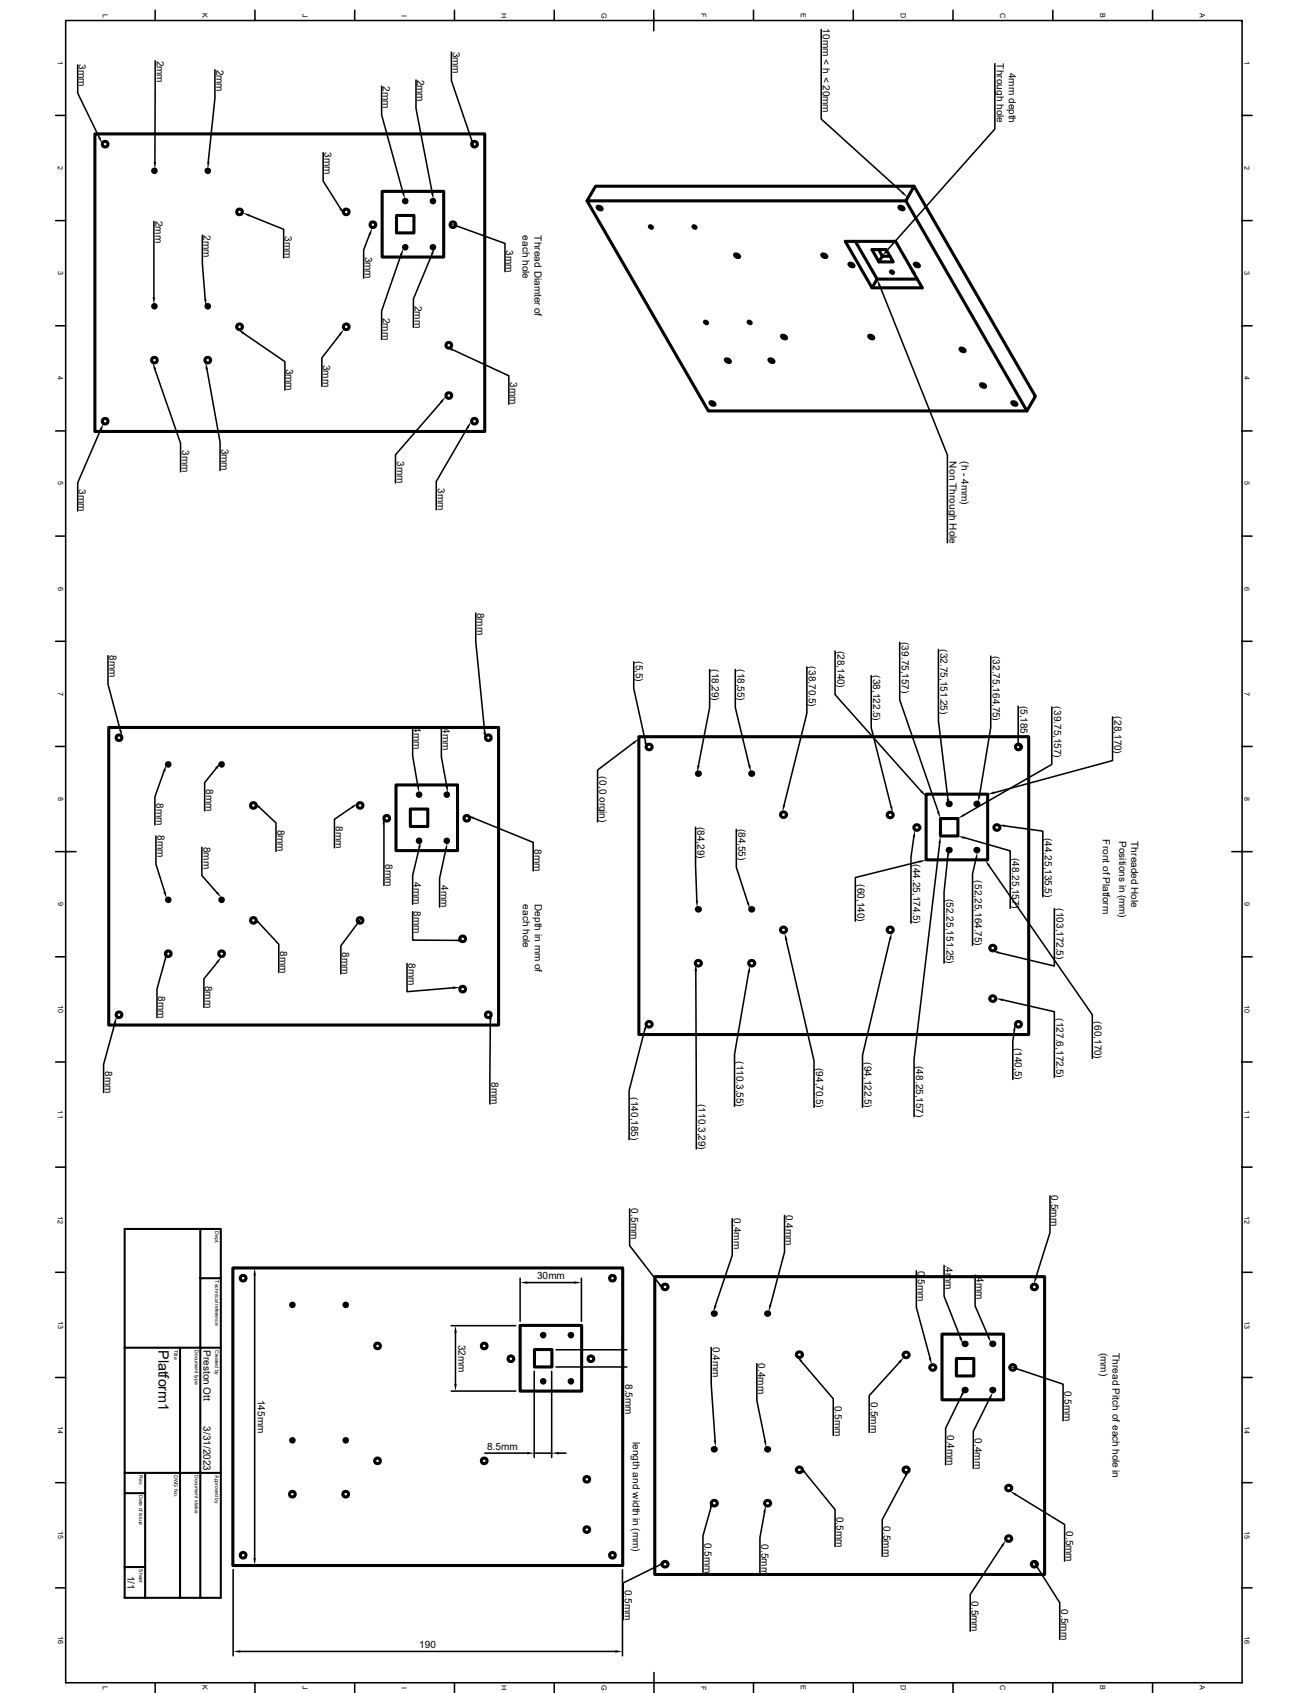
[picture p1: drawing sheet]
<svg xmlns="http://www.w3.org/2000/svg" width="216mm" height="279mm" viewBox="0 0 216 279" stroke-linecap="round" stroke-linejoin="round" font-family="sans-serif">
<g fill="none" stroke="#000" stroke-width=".51">
<path d="M15.7 22.1h64.3v49.1h-64.3zM63.1 31.6h10.1v10.8h-10.1zM65.4 35.6h2.9v2.8h-2.9zM96.9 33.1h52.6M98.6 34.1h.4l.4 .4a.5 .5 0 0 1-.5 .1 .5 .5 0 0 1-.3-.5zM107.3 37.3l.4 .2a.25 .25 0 0 1-.3 .1 .25 .25 0 0 1-.1-.3zM114.5 37.3l.4 .2a.25 .25 0 0 1-.3 .1 .25 .25 0 0 1-.1-.3zM141.2 39.8l3.6 6.3-.9 1.4-4.4-7.7h8.3l4.4 7.7h-8.3M148.4 34.1h.4l.4 .4a.5 .5 0 0 1-.5 .1 .5 .5 0 0 1-.3-.5zM150.9 30.7l20 34.7-1.4 2.4-20-34.7zM150.9 30.7h-52.6l-1.4 2.4 20 34.7h52.6M116.4 53l.4 .3a.25 .25 0 0 1-.3 0 .25 .25 0 0 1-.1-.3z"/>
<path d="M119.7 59.3h.5l.4 .3a.5 .5 0 0 1-.6 .2 .5 .5 0 0 1-.3-.5zM121.2 42h.5l.4 .3a.5 .5 0 0 1-.5 .1 .5 .5 0 0 1-.4-.4zM123.6 53l.4 .3a.25 .25 0 0 1-.3 0 .25 .25 0 0 1-.1-.3zM126.9 59.3h.5l.4 .3a.5 .5 0 0 1-.6 .2 .5 .5 0 0 1-.3-.5zM129 55.4h.5l.3 .4a.5 .5 0 0 1-.5 .1 .5 .5 0 0 1-.3-.5zM135.6 42h.5l.4 .3a.5 .5 0 0 1-.6 .1 .5 .5 0 0 1-.3-.4zM140.1 43.5h.5l.4 .4a.5 .5 0 0 1-.6 .1 .5 .5 0 0 1-.3-.5zM143.4 55.4h.4l.4 .4a.5 .5 0 0 1-.5 .1 .5 .5 0 0 1-.3-.5zM144.8 46.1h6.6M145 41.2l.6 1.1M146.9 42.3h-1.3l-.5 .9-1.2-2h2.4l1.1 2h-2.3M147.1 44.7l.4 .3a.25 .25 0 0 1-.3 0 .25 .25 0 0 1-.1-.3z"/>
<path d="M150.7 44.8l.2 .2M150.9 43.5h.5l.4 .4a.5 .5 0 0 1-.6 .1 .5 .5 0 0 1-.3-.5zM158.5 57.5h.4l.4 .4a.5 .5 0 0 1-.5 .1 .5 .5 0 0 1-.3-.5zM117.2 66.4l.4-.1 .4 .4a.5 .5 0 0 1-.5 .1 .5 .5 0 0 1-.3-.4zM161.8 63.4h.5l.4 .4a.5 .5 0 0 1-.5 .1 .5 .5 0 0 1-.4-.5zM167 66.4l.5-.1 .4 .4a.5 .5 0 0 1-.6 .1 .5 .5 0 0 1-.3-.4zM17.9 120.1h64.4v49.1h-64.4zM65.4 129.5h10.1v10.9h-10.1zM67.7 133.5h2.9v2.9h-2.9zM105.5 121.6h64.3v49.1h-64.3zM152.9 131.1h10.1v10.8h-10.1zM155.2 135.1h2.9v2.9h-2.9z"/>
<path d="M38.4 209.3h64.4v49.1h-64.4zM85.9 218.7h10.1v10.9h-10.1zM108.1 210.7h64.3v49.1h-64.3zM88.2 222.7h2.9v2.9h-2.9zM155.5 220.2h10.2v10.8h-10.2zM157.9 224.2h2.8v2.9h-2.8z"/>
<circle cx="17.4" cy="23.8" r=".47"/>
<circle cx="25.5" cy="28.2" r=".3"/>
<circle cx="34.3" cy="28.2" r=".3"/>
<circle cx="39.5" cy="35" r=".47"/>
<circle cx="57.1" cy="35" r=".47"/>
<circle cx="61.5" cy="37.1" r=".47"/>
<circle cx="66.9" cy="33.2" r=".3"/>
<circle cx="71.5" cy="33.2" r=".3"/>
<circle cx="74.8" cy="37.1" r=".47"/>
<circle cx="78.3" cy="23.8" r=".47"/>
<circle cx="25.5" cy="59.4" r=".47"/>
<circle cx="25.5" cy="50.5" r=".3"/>
<circle cx="34.3" cy="59.4" r=".47"/>
<circle cx="34.3" cy="50.5" r=".3"/>
<circle cx="39.5" cy="53.9" r=".47"/>
<circle cx="57.1" cy="53.9" r=".47"/>
<circle cx="66.9" cy="40.8" r=".3"/>
<circle cx="71.5" cy="40.8" r=".3"/>
<circle cx="74.1" cy="57" r=".47"/>
<circle cx="17.4" cy="69.5" r=".47"/>
<circle cx="74.1" cy="65.3" r=".47"/>
<circle cx="78.3" cy="69.5" r=".47"/>
<circle cx="19.6" cy="121.7" r=".47"/>
<circle cx="27.8" cy="126.1" r=".3"/>
<circle cx="36.6" cy="126.1" r=".3"/>
<circle cx="41.8" cy="132.9" r=".47"/>
<circle cx="59.4" cy="132.9" r=".47"/>
<circle cx="63.8" cy="135" r=".47"/>
<circle cx="69.2" cy="131.1" r=".3"/>
<circle cx="69.2" cy="138.8" r=".3"/>
<circle cx="73.7" cy="138.8" r=".3"/>
<circle cx="73.7" cy="131.1" r=".3"/>
<circle cx="77" cy="135" r=".47"/>
<circle cx="80.6" cy="121.7" r=".47"/>
<circle cx="107.2" cy="123.3" r=".48"/>
<circle cx="115.3" cy="127.6" r=".33"/>
<circle cx="124.1" cy="127.6" r=".33"/>
<circle cx="129.3" cy="134.4" r=".48"/>
<circle cx="147" cy="134.5" r=".48"/>
<circle cx="151.4" cy="136.6" r=".48"/>
<circle cx="156.7" cy="132.6" r=".33"/>
<circle cx="161.2" cy="132.6" r=".33"/>
<circle cx="164.6" cy="136.6" r=".48"/>
<circle cx="168.1" cy="123.3" r=".48"/>
<circle cx="27.8" cy="157.4" r=".47"/>
<circle cx="27.8" cy="148.5" r=".3"/>
<circle cx="36.6" cy="157.4" r=".47"/>
<circle cx="36.6" cy="148.5" r=".3"/>
<circle cx="41.8" cy="151.9" r=".47"/>
<circle cx="59.4" cy="151.9" r=".47"/>
<circle cx="76.4" cy="154.9" r=".47"/>
<circle cx="115.3" cy="150" r=".33"/>
<circle cx="115.3" cy="158.9" r=".48"/>
<circle cx="124.1" cy="150" r=".33"/>
<circle cx="124.1" cy="158.9" r=".48"/>
<circle cx="129.3" cy="153.4" r=".48"/>
<circle cx="147" cy="153.4" r=".48"/>
<circle cx="156.7" cy="140.3" r=".33"/>
<circle cx="161.2" cy="140.3" r=".33"/>
<circle cx="163.9" cy="156.5" r=".48"/>
<circle cx="19.6" cy="167.5" r=".47"/>
<circle cx="76.4" cy="163.2" r=".47"/>
<circle cx="80.6" cy="167.5" r=".47"/>
<circle cx="107.2" cy="169" r=".48"/>
<circle cx="163.9" cy="164.8" r=".48"/>
<circle cx="168.1" cy="169" r=".48"/>
<circle cx="40.1" cy="210.9" r=".47"/>
<circle cx="48.3" cy="215.3" r=".3"/>
<circle cx="57.1" cy="215.3" r=".3"/>
<circle cx="101.1" cy="210.9" r=".47"/>
<circle cx="109.8" cy="212.4" r=".48"/>
<circle cx="117.9" cy="216.8" r=".33"/>
<circle cx="126.7" cy="216.8" r=".33"/>
<circle cx="170.7" cy="212.4" r=".48"/>
<circle cx="48.3" cy="237.7" r=".3"/>
<circle cx="57.1" cy="237.7" r=".3"/>
<circle cx="62.3" cy="222.1" r=".47"/>
<circle cx="79.9" cy="222.1" r=".47"/>
<circle cx="84.3" cy="224.2" r=".47"/>
<circle cx="89.7" cy="220.3" r=".3"/>
<circle cx="89.7" cy="228" r=".3"/>
<circle cx="94.2" cy="228" r=".3"/>
<circle cx="94.2" cy="220.3" r=".3"/>
<circle cx="97.5" cy="224.2" r=".47"/>
<circle cx="117.9" cy="239.2" r=".33"/>
<circle cx="126.7" cy="239.2" r=".33"/>
<circle cx="132" cy="223.5" r=".48"/>
<circle cx="149.6" cy="223.6" r=".48"/>
<circle cx="154" cy="225.7" r=".48"/>
<circle cx="159.3" cy="221.8" r=".33"/>
<circle cx="159.3" cy="229.4" r=".33"/>
<circle cx="163.9" cy="229.4" r=".33"/>
<circle cx="163.9" cy="221.8" r=".33"/>
<circle cx="167.2" cy="225.7" r=".48"/>
<circle cx="40.1" cy="256.7" r=".47"/>
<circle cx="48.3" cy="246.6" r=".47"/>
<circle cx="57.1" cy="246.6" r=".47"/>
<circle cx="62.3" cy="241.1" r=".47"/>
<circle cx="79.9" cy="241.1" r=".47"/>
<circle cx="96.9" cy="252.4" r=".47"/>
<circle cx="96.9" cy="244.1" r=".47"/>
<circle cx="101.1" cy="256.7" r=".47"/>
<circle cx="109.8" cy="258.1" r=".48"/>
<circle cx="117.9" cy="248.1" r=".48"/>
<circle cx="126.7" cy="248.1" r=".48"/>
<circle cx="132" cy="242.6" r=".48"/>
<circle cx="149.6" cy="242.6" r=".48"/>
<circle cx="166.5" cy="253.9" r=".48"/>
<circle cx="166.5" cy="245.6" r=".48"/>
<circle cx="170.7" cy="258.1" r=".48"/>
</g>
<g fill="none" stroke="#000" stroke-width=".25">
<path d="M9.2 19h1.6M10.8 3.4h194.2v274.3h-194.2zM12.8 10.7v4.7l3.6 7.3M25.6 10v16.7M25.6 1.7v1.7M35.5 11.5v4.7l-1.1 10.5M42.1 1.7v1.7M58.5 1.7v1.7M63 14.2v4.8l3.5 12.7M68.7 13.2v4.7l2.6 13.8M74.5 8.6v4.7l3.4 9.9M75 1.7v1.7"/>
<path d="M91.5 1.7v1.7M107.9 1.7v3.4M124.4 1.7v1.7M135.6 4.9v14.7l13.3 12.1M140.8 1.7v1.7M157.3 1.7v1.7M164.2 10.5v10.8l-17.8 20.1M173.8 1.7v1.7M190.2 1.7v1.7M205 19h1.7M9.2 36.4h1.6M25.4 36.5v12.6"/>
<path d="M33.4 38.8v4.7l.5 5.9M41.1 35.6l5.7 2.2v4.7M53.3 25.2v4.7l2.9 4.5M61 38.7l-1 2.5v4.7M75.4 37.3l8 2.9v4.6M205 36.4h1.7M9.2 53.8h1.6M40.2 55l6.8 4.7v4.7M56.1 55.2l-3 3.9v4.7M66.2 42.1l-3.2 9.2v4.7M71.3 41.9l-3.1 7.4v4.7M74.7 57.7l9.3 4.3v4.7"/>
<path d="M145.2 47.1l11.2 28v14.5M205 53.8h1.7M9.2 71.1h1.6M16.6 71l-3.8 8.7v4.6M25.6 61l4.2 12.2v4.7M34.2 61l2.1 11.9v4.7M72.8 66.4l-7.5 8.7v4.6M77.2 70.6l-5.2 8.9v4.6M205 71.1h1.7M9.2 88.5h1.6M205 88.5h1.7M9.2 105.8h1.6"/>
<path d="M17.8 108.2v4.7l2.1 7.6M78.5 101.2v4.7l1.5 15M104.6 109.2v4.4l2 8.9M117.1 110.5v6.3l-1.8 9.6M121.4 110.5v6.3l2.3 9.5M133.2 110.1v7.6l-3.8 15.2M137.8 107.4v7.2l14.3 16M143.8 111.5v8.6l3.3 13M148.5 106v9.5l6.4 18.4M154.9 107.2v11.8l1.6 12.9M163.5 108.3v11.8l-1.8 11.2M168.1 116.5v6.3l.4 .7"/>
<path d="M173.6 116.7v9.5l-14.5 8.3M183.6 118.3v7.2l-19.4 5.3M205 105.8h1.7M9.2 123.2h1.6M25.7 138v4.6l1.5 4.6M27.1 127.3l-1.5 4.2v4.6M33.3 139.8v4.7l2.5 2.8M35.7 126.8l-1.9 2.4v4.6M42.8 133.2l2.8 2.6v4.7M58.2 133.2l-3 2v4.7M63.4 136.1v10M68.1 120v4.8l.9 4.9"/>
<path d="M69.2 139.9l-1.1 4.6v4.7M72.9 120.2v4.7l.8 4.9M78.1 135l9.9 4v4.7M104.6 122.6l-6 4.5v8.5M114.8 136.5v6.3l.2 5.8M121.5 136.9v6.2l1.9 5.8M150.8 138.2l-.4 3.3v10.9M155.1 139.1l-4.2 35.7v9.5M159.3 138.3l7.5 2.1v9.5M165.9 136.3l6.2 .9v10.8M205 123.2h1.7M9.2 157.9h1.6"/>
<path d="M9.2 140.5h3.3M27.3 158l-1.4 5.2v4.7M35.9 158.8l-2.2 2.7v4.7M42.7 152.2l3.3 3.6v4.7M59 152.4l-2.7 3.7v4.6M67.2 159v4.7l7.6-.7M68.1 150.5v4.7h7.5M73.6 140.3l-1 4.6v4.8M129.8 155.1l4.6 20v7.7M146.9 155l-4.5 19.2v8.6M151.7 142.2l-10.5 2.6v7.2M156.5 141.2l-.7 6v11.8"/>
<path d="M161.1 141.8l-.6 2.4v11.8M163.3 142.9l17 24.6v7.2M174 149.9v9.5l-9.2-2.2M203.3 140.5h3.4M205 157.9h1.7M9.2 175.3h1.6M19 168.9l-1.9 6.7v4.7M80.9 168.3v13.9M106.4 169.9l-2.6 10.1v8.1M114.9 160.3v29.3M123.6 160.5l-2.4 13.5v8.6M165.5 165l8.5 2v10.8"/>
<path d="M167.4 170.1l-.2 1.8v6.2M205 175.3h1.7M9.2 192.6h1.6M103.9 199.5v6.1l4.9 6.3M173.3 197.4v6l-2.3 7.4M205 192.6h1.7M9.2 210h1.6M39.2 209.3h3.6M42 210.5v46.6M74.5 218.8h10.6M75.2 220v8.4M85.9 210.9v7.2"/>
<path d="M87 211.7h7.8M96 210.9v7.2M120.9 201.1v6.1l-2.8 8.3M129.5 200.6v6l-2.3 8.8M151.3 209.7v6.1l2.2 8.3M155.8 208.8v5.1l2.7 6.9M161 210.4v5.1l2.1 5M205 210h1.7M9.2 227.3h1.6M74.5 229.6h10.6M80 239.8h7M88.2 226.3v14.2"/>
<path d="M88.2 239.8h2.9M91.1 226.3v14.2M91.8 222.8h11.7M91.8 225.6h11.7M92.2 239.8h1.2M102.7 220.4v1.2M102.7 222.8v2.8M102.7 226.8v7M117.4 222.4v6l.6 9.3M124.9 225v6.1l1.4 6.6M132.2 224.7l5.3 6.1v6.1M148.4 224.9l-4.9 5.4v6.1"/>
<path d="M158.8 230.2l-2.7 5.5v6.1M163.3 230.8l-2.6 5.4v6.1M167.8 225.9l7.7 2.5v6.1M205 227.3h1.7M9.2 244.7h1.6M38.5 259v14.3M39.2 258.3h3.6M102.7 259v14.3M109.1 258.2l-6.2 3v6.1M117.3 248.8l-1.3 4.6v6.1M126.2 249.6l-.8 4.1v6.1M132.8 243l5 6.1v6.1"/>
<path d="M149.5 243.5l-3.9 7.3v6M165.4 255.1l-5.3 8v6.1M167.7 246.7l8 4.9v6M171.2 258.6l3.7 5.9v6.1M205 244.7h1.7M9.2 262h1.6M25.6 277.7v1.7M39.7 272.5h61.9M42.1 277.7v1.7M58.5 277.7v1.7M75 277.7v1.7M91.5 277.7v1.7"/>
<path d="M108 276v3.4M124.4 277.7v1.7M140.8 277.7v1.7M157.3 277.7v1.7M173.8 277.7v1.7M190.2 277.7v1.7M205 262h1.7"/>
</g>
<path d="M20.6 202.8h15.8v60.9h-15.8zM33.1 202.8v60.9M33.1 210.9h3.3M20.6 222.4h15.8M29.7 222.4v41.3M20.6 258.6h3.4M20.6 246.4h3.4M20.6 243.1h15.8M24 243.1v20.6" fill="none" stroke="#000" stroke-width=".34"/>
<g fill="#000">
<path d="M16.2 22.8l.4-.2 .3 1.1zM25.4 26.7h.4l-.2 1.2zM34.2 26.7l.4 .1-.3 1.1zM40 35.1l1.2 .3-.1 .3zM56 34.5l.3-.2 .5 1.1zM61.4 37.6l-.2 1.2-.4-.1zM66.3 31.8l.4-.1 .1 1.2zM71.1 31.8l.4-.1v1.2zM74.3 36.9l1.1 .2-.1 .4zM77.7 23.3l.4-.1 .2 1.1zM149.1 31.6l.7 1-1-.7zM25.2 49.1h.4l-.2 1.1z"/>
<path d="M33.7 49.4l.4-.1-.1 1.2zM39.2 54.3l1.1 .5-.2 .4zM55.9 55.1l.9-.8-.6 1.1zM66.6 41l-.2 1.2-.4-.2zM71.8 40.8l-.3 1.2-.4-.2zM73.6 57.2l1.2 .3-.2 .4zM144.7 46l.7 1.1-.4 .1zM146.3 41.2l.3 .3-1 .7zM17.1 69.9l-.3 1.1-.4-.1zM25.2 59.8l.6 1.1-.4 .1zM34 59.8l.3 1.1-.3 .1zM72.6 66.3l1-.9-.7 1.1z"/>
<path d="M77.8 69.6l-.5 1.1-.3-.2zM19.7 120.6l.4-.1 .1 1.2zM27.5 126.2l-.2 1.2-.4-.1zM35.5 126.7l.9-.8-.5 1zM41.9 132.4l1 .7-.2 .3zM58 133.1l1.1-.6-.8 .8zM63.3 134.9l.2 1.2h-.3zM69.5 138.7l-.1 1.3-.4-.2zM68.8 129.7l.4-.1v1.2zM73.5 129.8l.4-.1v1.2zM77 134.5l1.2 .3-.1 .4zM79.8 120.9l.4-.1-.1 1.2z"/>
<path d="M104.4 122.5l1.1-.6-.8 .9zM106.3 122.5l.4-.1 .1 1.2zM115.1 126.3l.4 .1-.4 1.1zM123.5 126.3l.4-.1 .1 1.2zM129.2 132.8l.4 .1-.5 1.1zM146.9 133.1l.4-.1 .1 1.2zM151 137v1.2l-.3-.1zM151.9 130.7l.3-.2 .7 1zM155.2 138l.1 1.1h-.4zM154.6 134l.4-.1 .2 1.2zM156.3 131.9l.4-.1-.1 1.3zM158.1 138l1.2 .1-.1 .4z"/>
<path d="M158.1 135.1l.9-.8 .2 .4zM161.5 131.3h.3l-.3 1.2zM163 131.1l1.1-.5 .1 .4zM164.7 136.1h1.2v.4zM27.7 156.9l-.2 1.2-.3-.1zM27 147.2h.3l.2 1.1zM35.7 158.7l.9-.8-.6 1.1zM35.6 147.4l.3-.2 .7 1zM41.9 151.4l.9 .7-.3 .3zM58.8 152.3l.9-.8-.5 1zM73.8 139.1v1.2l-.4-.1zM75.6 155l1.2 .2-1.2 .2z"/>
<path d="M114.9 148.6h.3l-.1 1.2zM123.2 149l.4-.2 .2 1.2zM129.5 153.9l.5 1.1-.4 .1zM147.2 153.9l-.1 1.2-.4-.1zM151.7 142l1.2-.1-1.1 .5zM156.6 140l.1 1.2-.4-.1zM161.3 140.6v1.3l-.4-.1zM162.6 141.9l.8 .9-.3 .2zM163.7 156.9l1.2 .1-.1 .4zM19.3 167.7l-.2 1.2-.3-.1zM74.8 162.8l1.1 .1-1.1 .3zM81 167.1l.2 1.2h-.4z"/>
<path d="M106.7 168.8l-.1 1.2-.3-.1zM114.9 159.1l.2 1.2h-.5zM123.8 159.3v1.2l-.4-.1zM164.4 164.8h1.2l-.1 .4zM167.6 168.9v1.2h-.4zM42 209.3l.2 1.2h-.4zM75.2 218.8l.2 1.2h-.4zM85.9 211.7l1.1-.2v.4zM94.8 211.5l1.2 .2-1.2 .2zM108.7 212l.3-.2 .6 1.1zM117.9 215.4l.4 .2-.6 1zM127 215.3l.3 .1-.4 1.1z"/>
<path d="M170.8 210.7l.4 .2-.6 1zM75 228.4h.4l-.2 1.2zM87 239.6l1.2 .2-1.2 .2zM91.1 239.8l1.1-.2v.4zM102.5 221.6h.5l-.3 1.2zM102.7 225.6l.3 1.2h-.5zM117.8 237.7h.4l-.1 1.1zM126.1 237.8l.3-.1 .1 1.2zM131.5 223.7l.9 .8-.3 .3zM148.3 224.7l.9-.7-.6 1zM153.3 224.2l.4-.2 .1 1.2zM159.3 229.1l-.3 1.2-.4-.2z"/>
<path d="M158.3 220.8l.4-.1 .3 1.2zM163.9 229.8l-.4 1.1-.3-.1zM162.9 220.6l.4-.2 .3 1.2zM166.7 225.5l1.2 .2-.2 .4zM41.8 257.1h.4l-.2 1.2zM109 258l1.1-.3-1 .7zM117.6 247.6l-.1 1.2-.4-.1zM126.4 248.4v1.2h-.4zM132 242l1 .8-.4 .3zM150.1 242.4l-.4 1.2-.4-.2zM166 254.2l-.4 1.1-.4-.2zM166.7 246l1.1 .5-.2 .3z"/>
<path d="M170.6 257.6l.8 .9-.4 .2zM38.5 272.5l1.2-.2v.5zM101.6 272.3l1.1 .2-1.1 .3z"/>
</g>
<text font-size="2.4" x="26.2" y="222.8" transform="rotate(90 26.2 222.8)">Platform1</text>
<g font-size="1.7">
<text x="135.8" y="4.7" transform="rotate(90 135.8 4.7)">10mm &lt; h &lt; 20mm</text>
<text x="13" y="10.6" transform="rotate(90 13 10.6)">3mm</text>
<text x="25.9" y="10" transform="rotate(90 25.9 10)">2mm</text>
<text x="35.7" y="11.5" transform="rotate(90 35.7 11.5)">2mm</text>
<text x="74.8" y="8.5" transform="rotate(90 74.8 8.5)">3mm</text>
<text x="164.5" y="10.5" transform="rotate(90 164.5 10.5)">Through hole</text>
<text x="166.5" y="12" transform="rotate(90 166.5 12)">4mm depth</text>
<text x="63.2" y="14.2" transform="rotate(90 63.2 14.2)">2mm</text>
<text x="68.9" y="13.1" transform="rotate(90 68.9 13.1)">2mm</text>
<text x="53.6" y="25.1" transform="rotate(90 53.6 25.1)">3mm</text>
<text x="25.7" y="36.4" transform="rotate(90 25.7 36.4)">2mm</text>
<text x="33.6" y="38.8" transform="rotate(90 33.6 38.8)">2mm</text>
<text x="47" y="39" transform="rotate(90 47 39)">3mm</text>
<text x="83.6" y="41.3" transform="rotate(90 83.6 41.3)">3mm</text>
<text x="86.2" y="38.9" transform="rotate(90 86.2 38.9)">each hole</text>
<text x="88.2" y="38.9" transform="rotate(90 88.2 38.9)">Thread Diamter of</text>
<text x="60.3" y="42.3" transform="rotate(90 60.3 42.3)">3mm</text>
<text x="63.2" y="52.5" transform="rotate(90 63.2 52.5)">2mm</text>
<text x="68.5" y="50.5" transform="rotate(90 68.5 50.5)">2mm</text>
<text x="47.2" y="60.8" transform="rotate(90 47.2 60.8)">3mm</text>
<text x="53.3" y="60.2" transform="rotate(90 53.3 60.2)">3mm</text>
<text x="84.2" y="63.1" transform="rotate(90 84.2 63.1)">3mm</text>
<text x="30.1" y="74.3" transform="rotate(90 30.1 74.3)">3mm</text>
<text x="36.6" y="74" transform="rotate(90 36.6 74)">3mm</text>
<text x="65.5" y="76.2" transform="rotate(90 65.5 76.2)">3mm</text>
<text x="156.7" y="76.2" transform="rotate(90 156.7 76.2)">Non Through Hole</text>
<text x="158.7" y="76.2" transform="rotate(90 158.7 76.2)">(h - 4mm)</text>
<text x="13" y="80.8" transform="rotate(90 13 80.8)">3mm</text>
<text x="72.3" y="80.6" transform="rotate(90 72.3 80.6)">3mm</text>
<text x="78.7" y="101.1" transform="rotate(90 78.7 101.1)">8mm</text>
<text x="138.2" y="107.4" transform="rotate(90 138.2 107.4)">(28,140)</text>
<text x="148.8" y="105.9" transform="rotate(90 148.8 105.9)">(39.75,157)</text>
<text x="155.2" y="107.1" transform="rotate(90 155.2 107.1)">(32.75,151.25)</text>
<text x="18.1" y="108.2" transform="rotate(90 18.1 108.2)">8mm</text>
<text x="104.9" y="109.1" transform="rotate(90 104.9 109.1)">(5,5)</text>
<text x="117.5" y="110.4" transform="rotate(90 117.5 110.4)">(18,29)</text>
<text x="121.7" y="110.4" transform="rotate(90 121.7 110.4)">(18,55)</text>
<text x="133.5" y="110" transform="rotate(90 133.5 110)">(38,70.5)</text>
<text x="144.1" y="111.4" transform="rotate(90 144.1 111.4)">(38,122.5)</text>
<text x="163.9" y="108.2" transform="rotate(90 163.9 108.2)">(32.75,164,75)</text>
<text x="168.4" y="116.5" transform="rotate(90 168.4 116.5)">(5,185)</text>
<text x="174" y="116.6" transform="rotate(90 174 116.6)">(39.75,157)</text>
<text x="184" y="118.2" transform="rotate(90 184 118.2)">(28,170)</text>
<text x="68.3" y="120" transform="rotate(90 68.3 120)">4mm</text>
<text x="73.1" y="120.1" transform="rotate(90 73.1 120.1)">4mm</text>
<text x="34" y="130.3" transform="rotate(90 34 130.3)">8mm</text>
<text x="99" y="128.1" transform="rotate(90 99 128.1)">(0,0 orgin)</text>
<text x="25.8" y="132.6" transform="rotate(90 25.8 132.6)">8mm</text>
<text x="26" y="137.9" transform="rotate(90 26 137.9)">8mm</text>
<text x="45.8" y="136.9" transform="rotate(90 45.8 136.9)">8mm</text>
<text x="55.4" y="136.4" transform="rotate(90 55.4 136.4)">8mm</text>
<text x="115.1" y="136.4" transform="rotate(90 115.1 136.4)">(84,29)</text>
<text x="121.9" y="136.7" transform="rotate(90 121.9 136.7)">(84,55)</text>
<text x="33.6" y="139.7" transform="rotate(90 33.6 139.7)">8mm</text>
<text x="63.6" y="142.6" transform="rotate(90 63.6 142.6)">8mm</text>
<text x="88.2" y="140.2" transform="rotate(90 88.2 140.2)">8mm</text>
<text x="150.7" y="142.6" transform="rotate(90 150.7 142.6)">(44.25,174.5)</text>
<text x="167.1" y="141.5" transform="rotate(90 167.1 141.5)">(48.25,157)</text>
<text x="172.5" y="138.2" transform="rotate(90 172.5 138.2)">(44.25,135.5)</text>
<text x="182" y="138.5" transform="rotate(90 182 138.5)">Front of Platform</text>
<text x="184.7" y="138.7" transform="rotate(90 184.7 138.7)">Positions in (mm)</text>
<text x="186.7" y="138.8" transform="rotate(90 186.7 138.8)">Threaded Hole</text>
<text x="68.3" y="145.6" transform="rotate(90 68.3 145.6)">4mm 8mm</text>
<text x="72.8" y="146.1" transform="rotate(90 72.8 146.1)">4mm</text>
<text x="86.3" y="149.3" transform="rotate(90 86.3 149.3)">each hole</text>
<text x="88.3" y="149.2" transform="rotate(90 88.3 149.2)">Depth in mm of</text>
<text x="141.5" y="145.9" transform="rotate(90 141.5 145.9)">(60,140)</text>
<text x="156.2" y="148.3" transform="rotate(90 156.2 148.3)">(52.25,151.25)</text>
<text x="160.9" y="145.3" transform="rotate(90 160.9 145.3)">(52,25,164.75)</text>
<text x="174.4" y="149.9" transform="rotate(90 174.4 149.9)">(103,172.5)</text>
<text x="46.3" y="156.9" transform="rotate(90 46.3 156.9)">8mm</text>
<text x="56.5" y="157.2" transform="rotate(90 56.5 157.2)">8mm</text>
<text x="67.4" y="158.9" transform="rotate(90 67.4 158.9)">8mm</text>
<text x="26.1" y="164.4" transform="rotate(90 26.1 164.4)">8mm</text>
<text x="33.9" y="162.7" transform="rotate(90 33.9 162.7)">8mm</text>
<text x="167.5" y="172.9" transform="rotate(90 167.5 172.9)">(140,5)</text>
<text x="174.4" y="168" transform="rotate(90 174.4 168)">(127.6,172.5)</text>
<text x="180.7" y="168.6" transform="rotate(90 180.7 168.6)">(60,170)</text>
<text x="17.4" y="176.7" transform="rotate(90 17.4 176.7)">8mm</text>
<text x="81.1" y="178.6" transform="rotate(90 81.1 178.6)">8mm</text>
<text x="121.6" y="175.1" transform="rotate(90 121.6 175.1)">(110.3,55)</text>
<text x="134.7" y="176.2" transform="rotate(90 134.7 176.2)">(94,70.5)</text>
<text x="142.7" y="175.3" transform="rotate(90 142.7 175.3)">(94,122.5)</text>
<text x="151.2" y="175.9" transform="rotate(90 151.2 175.9)">(48.25,157)</text>
<text x="104.2" y="181.1" transform="rotate(90 104.2 181.1)">(140,185)</text>
<text x="115.3" y="182.2" transform="rotate(90 115.3 182.2)">(110.3,29)</text>
<text x="173.5" y="197.3" transform="rotate(90 173.5 197.3)">0.5mm</text>
<text x="104.2" y="199.4" transform="rotate(90 104.2 199.4)">0.5mm</text>
<text x="121.1" y="201" transform="rotate(90 121.1 201)">0.4mm</text>
<text x="129.7" y="200.5" transform="rotate(90 129.7 200.5)">0.4mm</text>
<text x="151.5" y="209.7" transform="rotate(90 151.5 209.7)">0.5mm</text>
<text x="156.1" y="208.7" transform="rotate(90 156.1 208.7)">.4mm</text>
<text x="88.6" y="211.2">30mm</text>
<text x="161.2" y="210.3" transform="rotate(90 161.2 210.3)">.4mm</text>
<text x="75.7" y="221.9" transform="rotate(90 75.7 221.9)">32mm</text>
<text x="33.6" y="222.8" transform="rotate(90 33.6 222.8)">Preston Ott</text>
<text x="117.6" y="222.3" transform="rotate(90 117.6 222.3)">0.4mm</text>
<text x="125.1" y="225" transform="rotate(90 125.1 225)">0.4mm</text>
<text x="181.7" y="223.2" transform="rotate(90 181.7 223.2)">(mm)</text>
<text x="183.6" y="223.3" transform="rotate(90 183.6 223.3)">Thread Pitch of each hole in</text>
<text x="42.5" y="231" transform="rotate(90 42.5 231)">145mm</text>
<text x="103.3" y="228.4" transform="rotate(90 103.3 228.4)">8.5mm</text>
<text x="137.8" y="232" transform="rotate(90 137.8 232)">0.5mm</text>
<text x="143.7" y="231.4" transform="rotate(90 143.7 231.4)">0.5mm</text>
<text x="175.7" y="229.5" transform="rotate(90 175.7 229.5)">0.5mm</text>
<text x="33.6" y="235.4" transform="rotate(90 33.6 235.4)">3/31/2023</text>
<text x="80.4" y="239.3">8.5mm</text>
<text x="104.4" y="238" transform="rotate(90 104.4 238)">length and width in (mm)</text>
<text x="156.3" y="236.8" transform="rotate(90 156.3 236.8)">0.4mm</text>
<text x="160.9" y="237.4" transform="rotate(90 160.9 237.4)">0.4mm</text>
<text x="138" y="250.3" transform="rotate(90 138 250.3)">0.5mm</text>
<text x="145.8" y="251.9" transform="rotate(90 145.8 251.9)">0.5mm</text>
<text x="116.3" y="254.6" transform="rotate(90 116.3 254.6)">0.5mm</text>
<text x="125.7" y="254.8" transform="rotate(90 125.7 254.8)">0.5mm</text>
<text x="176" y="252.7" transform="rotate(90 176 252.7)">0.5mm</text>
<text x="21" y="260" transform="rotate(90 21 260)">1/1</text>
<text x="103.1" y="262.4" transform="rotate(90 103.1 262.4)">0.5mm</text>
<text x="160.4" y="264.2" transform="rotate(90 160.4 264.2)">0.5mm</text>
<text x="175.1" y="265.6" transform="rotate(90 175.1 265.6)">0.5mm</text>
<text x="69.2" y="272">190</text>
</g>
<g font-size="1.2">
<text x="17" y="2.2" transform="rotate(90 17 2.2)">L</text>
<text x="33.4" y="2.2" transform="rotate(90 33.4 2.2)">K</text>
<text x="49.9" y="2.2" transform="rotate(90 49.9 2.2)">J</text>
<text x="66.3" y="2.4" transform="rotate(90 66.3 2.4)">I</text>
<text x="82.8" y="2.1" transform="rotate(90 82.8 2.1)">H</text>
<text x="99.3" y="2.1" transform="rotate(90 99.3 2.1)">G</text>
<text x="115.7" y="2.2" transform="rotate(90 115.7 2.2)">F</text>
<text x="132.2" y="2.2" transform="rotate(90 132.2 2.2)">E</text>
<text x="148.7" y="2.1" transform="rotate(90 148.7 2.1)">D</text>
<text x="165.1" y="2.1" transform="rotate(90 165.1 2.1)">C</text>
<text x="181.6" y="2.2" transform="rotate(90 181.6 2.2)">B</text>
<text x="198" y="2.2" transform="rotate(90 198 2.2)">A</text>
<text x="9.6" y="10.1" transform="rotate(90 9.6 10.1)">1</text>
<text x="205.4" y="10.1" transform="rotate(90 205.4 10.1)">1</text>
<text x="9.6" y="27.4" transform="rotate(90 9.6 27.4)">2</text>
<text x="205.4" y="27.4" transform="rotate(90 205.4 27.4)">2</text>
<text x="9.6" y="44.8" transform="rotate(90 9.6 44.8)">3</text>
<text x="205.4" y="44.8" transform="rotate(90 205.4 44.8)">3</text>
<text x="9.6" y="62.1" transform="rotate(90 9.6 62.1)">4</text>
<text x="205.4" y="62.1" transform="rotate(90 205.4 62.1)">4</text>
<text x="9.6" y="79.5" transform="rotate(90 9.6 79.5)">5</text>
<text x="205.4" y="79.5" transform="rotate(90 205.4 79.5)">5</text>
<text x="9.6" y="96.8" transform="rotate(90 9.6 96.8)">6</text>
<text x="205.4" y="96.8" transform="rotate(90 205.4 96.8)">6</text>
<text x="9.6" y="114.2" transform="rotate(90 9.6 114.2)">7</text>
<text x="205.4" y="114.2" transform="rotate(90 205.4 114.2)">7</text>
<text x="9.6" y="131.5" transform="rotate(90 9.6 131.5)">8</text>
<text x="205.4" y="131.5" transform="rotate(90 205.4 131.5)">8</text>
<text x="9.6" y="148.9" transform="rotate(90 9.6 148.9)">9</text>
<text x="205.4" y="148.9" transform="rotate(90 205.4 148.9)">9</text>
<text x="9.6" y="165.9" transform="rotate(90 9.6 165.9)">10</text>
<text x="205.4" y="165.9" transform="rotate(90 205.4 165.9)">10</text>
<text x="9.6" y="183.3" transform="rotate(90 9.6 183.3)">11</text>
<text x="205.4" y="183.3" transform="rotate(90 205.4 183.3)">11</text>
<text x="9.6" y="200.6" transform="rotate(90 9.6 200.6)">12</text>
<text x="205.4" y="200.6" transform="rotate(90 205.4 200.6)">12</text>
<text x="9.6" y="218" transform="rotate(90 9.6 218)">13</text>
<text x="205.4" y="218" transform="rotate(90 205.4 218)">13</text>
<text x="9.6" y="235.3" transform="rotate(90 9.6 235.3)">14</text>
<text x="205.4" y="235.3" transform="rotate(90 205.4 235.3)">14</text>
<text x="9.6" y="252.7" transform="rotate(90 9.6 252.7)">15</text>
<text x="205.4" y="252.7" transform="rotate(90 205.4 252.7)">15</text>
<text x="9.6" y="270" transform="rotate(90 9.6 270)">16</text>
<text x="205.4" y="270" transform="rotate(90 205.4 270)">16</text>
<text x="17" y="278.2" transform="rotate(90 17 278.2)">L</text>
<text x="33.4" y="278.1" transform="rotate(90 33.4 278.1)">K</text>
<text x="49.9" y="278.3" transform="rotate(90 49.9 278.3)">J</text>
<text x="66.3" y="278.4" transform="rotate(90 66.3 278.4)">I</text>
<text x="82.8" y="278.1" transform="rotate(90 82.8 278.1)">H</text>
<text x="99.3" y="278.1" transform="rotate(90 99.3 278.1)">G</text>
<text x="115.7" y="278.2" transform="rotate(90 115.7 278.2)">F</text>
<text x="132.2" y="278.1" transform="rotate(90 132.2 278.1)">E</text>
<text x="148.7" y="278.1" transform="rotate(90 148.7 278.1)">D</text>
<text x="165.1" y="278.1" transform="rotate(90 165.1 278.1)">C</text>
<text x="181.6" y="278.1" transform="rotate(90 181.6 278.1)">B</text>
<text x="198" y="278.1" transform="rotate(90 198 278.1)">A</text>
</g>
<g font-size=".8">
<text x="35.5" y="203.2" transform="rotate(90 35.5 203.2)">Dept.</text>
<text x="35.5" y="211.3" transform="rotate(90 35.5 211.3)">Technical reference</text>
<text x="28.7" y="222.8" transform="rotate(90 28.7 222.8)">Title</text>
<text x="32.1" y="222.8" transform="rotate(90 32.1 222.8)">Document type</text>
<text x="35.5" y="222.8" transform="rotate(90 35.5 222.8)">Created by</text>
<text x="23" y="243.4" transform="rotate(90 23 243.4)">Rev.</text>
<text x="28.7" y="243.4" transform="rotate(90 28.7 243.4)">DWG No.</text>
<text x="32.1" y="243.4" transform="rotate(90 32.1 243.4)">Document status</text>
<text x="35.5" y="243.4" transform="rotate(90 35.5 243.4)">Approved by</text>
<text x="23" y="246.8" transform="rotate(90 23 246.8)">Date of issue</text>
<text x="23" y="259" transform="rotate(90 23 259)">Sheet</text>
</g>
</svg>
